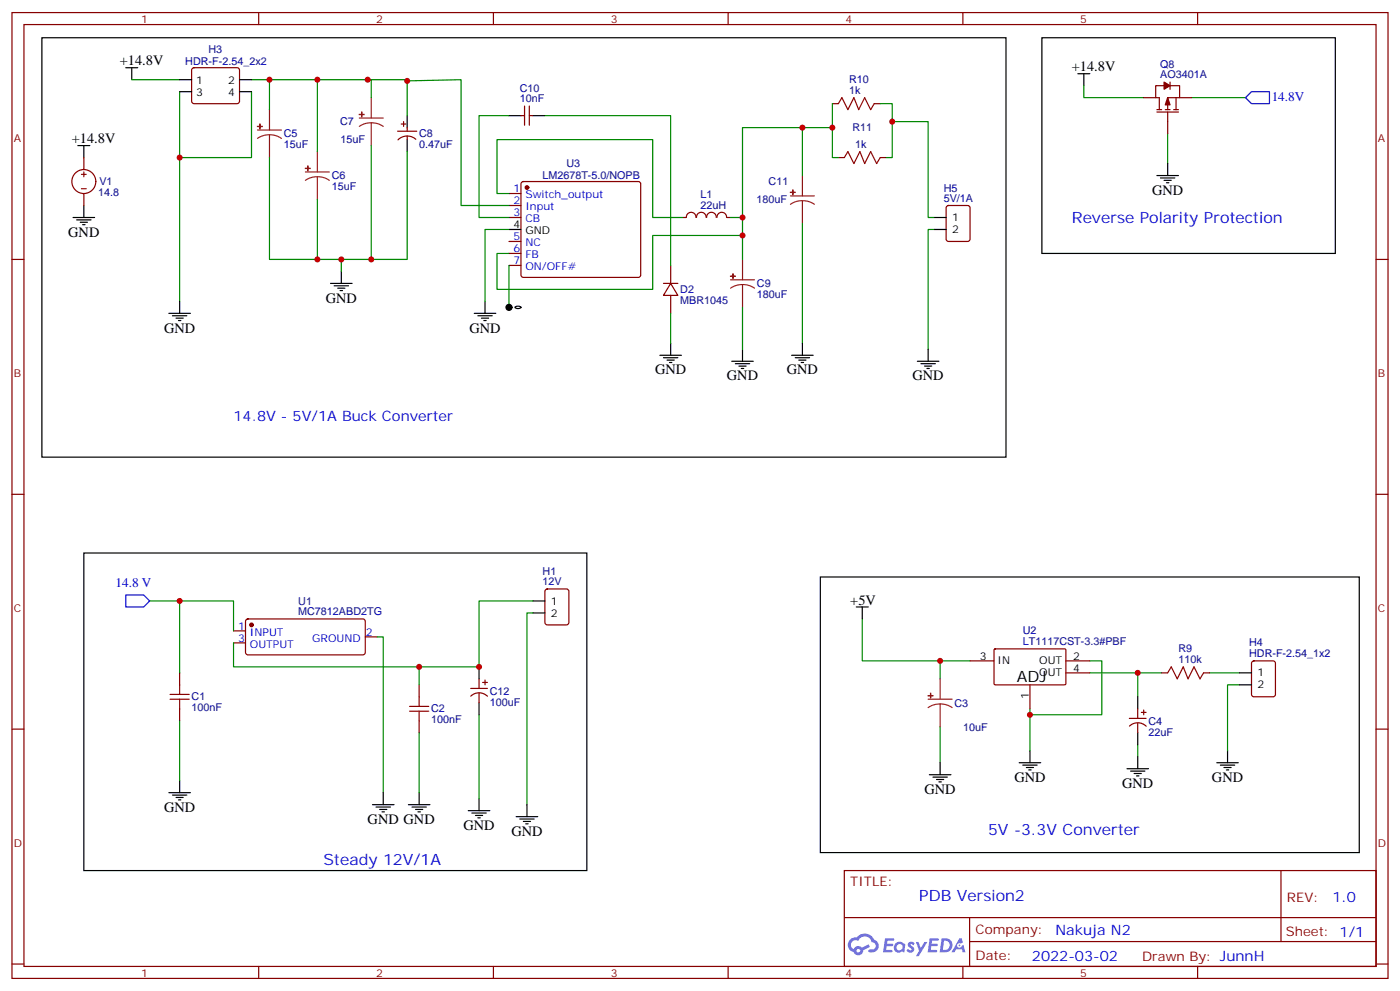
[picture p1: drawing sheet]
<svg xmlns="http://www.w3.org/2000/svg" width="412mm" height="292mm" viewBox="0 0 412 292" stroke-linecap="round" stroke-linejoin="round" font-family="sans-serif">
<g fill="none" stroke="#870000" stroke-width=".35">
<path d="M3.5 3.7h405.4v284.3h-405.4zM7.1 7.2h398.2v277.3h-398.2zM76.2 3.7v3.5M145.3 3.7v3.5M214.5 3.7v3.5M283.6 3.7v3.5M352.8 3.7v3.5M3.5 76.4h3.6M405.3 76.4h3.6M3.5 145.5h3.6M405.3 145.5h3.6M3.5 214.7h3.6"/>
<path d="M405.3 214.7h3.6M248.7 256.3h156.6v28.2h-156.6zM377.3 256.3v20.9M248.7 270.1h156.5M285.6 277.2h119.6M285.6 270.1v14.2M3.5 283.8h3.6M76.2 284.5v3.5M145.3 284.5v3.5M214.5 284.5v3.5M283.6 284.5v3.5M352.8 284.5v3.5"/>
<path d="M405.3 283.8h3.6"/>
</g>
<g fill="#5487ff">
<path d="M267.7 277.5a1.22 1.22 0 0 1 1.7 .2l-.4 .6a.47 .47 0 0 0-.3-.4 .47 .47 0 0 0-.5 .2l.1 .2a1.14 1.14 0 0 1 .8 1.8 1.14 1.14 0 0 1-1.9 0l-.2-.2 .5-.6 .7 .5a.29 .29 0 0 0 .3-.3 .29 .29 0 0 0-.2-.3 1.04 1.04 0 0 1-.6-1.7z"/>
<path d="M260.7 276.2h2.4l.3 .2-.2 .5-1.8 .1-.1 .8h1.5l.3 .4-.3 .4h-1.6l-.2 1.1h1.7l.2 .3-.2 .3-2.6 .1z"/>
<path d="M273.8 276.2h2.4l.3 .2-.1 .5-1.8 .1-.2 .8h1.6l.3 .4-.4 .4-1.6-.1-.1 1.1 1.7 .1 .2 .3-.2 .3-2.6 .1z"/>
<path d="M282.6 276.2h.7l.3 1.3-.6 .3a.69 .69 0 0 0-1 .3 .69 .69 0 0 0 .4 .9 .69 .69 0 0 0 .9-.6l.5-.2 .6 2.2h-.8l-.2-.9h-1.8l-.5 .9h-.8z"/>
<path d="M269.8 277.3h.8l.6 1.8 1.1-1.8h.9l-2.6 4.2h-.8l.9-1.5z"/>
<path d="M277.4 276.2l-.6 4.2h1.3a2.11 2.11 0 0 0 2.5-2.1 2.11 2.11 0 0 0-2.5-2.1zM278.1 277a1.39 1.39 0 0 1 1.7 1.4 1.39 1.39 0 0 1-1.8 1.2h-.3z"/>
<path d="M263.7 277.8a1.54 1.54 0 0 0-.1 2.2 1.54 1.54 0 0 0 2.2 .1l.6 .3 .3-2.3-.2-.3h-.4a1.49 1.49 0 0 0-2.4 0zM264 278.8a.94 .94 0 0 1 1.8 0 .94 .94 0 0 1-1.8 0z"/>
<path d="M250.4 276.6a2.18 2.18 0 0 0 1.1 3.7 1.44 1.44 0 0 0 1.6 .9 1.44 1.44 0 0 0 1.2-1.4l2-1.1-.5-.7-1.9 1a1.47 1.47 0 0 0-2.4 .4 1.39 1.39 0 0 1-.7-1.9 1.39 1.39 0 0 1 2-.5 2.12 2.12 0 0 1 2.2-1.3 2.12 2.12 0 0 1 1.9 1.7 1.14 1.14 0 0 1 1.1 1.4 1.14 1.14 0 0 1-1.7 .7 .43 .43 0 0 0-.5 .4 .43 .43 0 0 0 .4 .5 1.98 1.98 0 0 0 2.5-1.2 1.98 1.98 0 0 0-1.2-2.6 3.1 3.1 0 0 0-5.3-.6l-.9 .1zM252.3 279.9a.55 .55 0 0 1 1.1 0 .55 .55 0 0 1-1.1 0z"/>
<circle cx="282.6" cy="278.3" r=".26"/>
</g>
<g fill="none" stroke="#870000" stroke-width=".35">
<path d="M56.7 20.1l.4-.2h12.7l.5 .2 .3 .5-.1 9.5-.7 .4-12.9-.1-.5-.6v-9.2zM117.1 38.6h5.7M118.2 36.5h1.4M118.9 35.8v1.4M119.9 37.6v1M153.5 34h1M154.5 31.2v5.7M155.9 31.2v5.7M155.9 34h1.1M245.2 30.5h1.7M257.5 30.5h1.8M336.9 28.8h3.5"/>
<path d="M340.8 33h6.3M340.8 32.3h1.4M342.9 25.2h-2.5v3.6h1.1v3.5M343.3 32.3h1.4M344 33v6.3M344.7 25.2h2.8v3.6M344.7 24.2v2.1M345.7 32.3h1.4M346.4 28.8v3.5M347.5 28.8h-3.5v3.5M347.5 28.8h3.5M24 51.3h1.4"/>
<path d="M24 55.6h1.4M24.7 46.4v3.5M24.7 50.6v1.4M24.7 57v3.5M119.9 40v1.1M122.5 41a3.8 3.8 0 0 0-5.3 .2M149.9 57h3.6M153.7 53.7l.5-.3h33.8l.5 .3 .2 .5v26.8l-.2 .5-.5 .2h-33.8l-.5-.3-.2-.4v-26.8zM246.9 46.4h1.8M259.3 46.4h1.8M149.9 60.5h3.6M149.9 64h3.6"/>
<path d="M149.9 71.1h3.6M149.9 74.6h3.6M149.9 78.1h3.6M197.6 78.1v5.3M205 64a1.41 1.41 0 0 0-1.4-1.5 1.41 1.41 0 0 0-1.4 1.5h-1.1M205.2 64a1.41 1.41 0 0 1 1.4-1.5 1.41 1.41 0 0 1 1.4 1.5M208.2 64a1.41 1.41 0 0 1 1.4-1.5 1.41 1.41 0 0 1 1.4 1.5M211.2 64a1.41 1.41 0 0 1 1.4-1.5 1.41 1.41 0 0 1 1.4 1.5M214.1 64h1.1M278.9 60.7l.5-.2h5.6l.7 .4 .1 9.5-.5 .6-5.9 .1-.7-.5v-9.4zM195.4 83.4h4.3M197.6 83.4l2.1 3.6h-4.3z"/>
<path d="M197.6 87v5.3M160.7 173.6l.5-.2h5.7l.6 .4 .1 9.5-.5 .6-5.9 .1-.6-.5-.1-9.4zM52.9 198.1v3.5M68.8 185.7h3.5M68.8 189.3h3.5M72.6 182.4l.4-.2 34.2 .1 .4 .6-.1 9.5-.6 .4-34.1-.1-.5-.6v-9.2zM107.6 187.5h3.5M141.1 199.8v2.9M285.8 194.6h7M292.9 191.2l.3-.2 20.6 .1 .2 .3-.1 10-.3 .2h-20.6l-.2-.3zM314 198.1h7M314 194.6h7"/>
<path d="M342.2 198.1h1.8M354.5 198.1h1.8M368.9 194.8l.5-.2h5.6l.7 .4v9.4l-.5 .7h-5.8l-.7-.4v-9.4zM52.9 208.7v3.5M123.5 201.6v3.5M123.5 212.2v3.5M138.6 202.7h5M138.7 204.9a3.5 3.5 0 0 1 4.9 .1M141.1 204.1v2.8M142.2 200.9h1.4M142.9 200.2v1.4M303.4 201.6v7.1"/>
<path d="M332.7 211.5h4.9M332.7 213.8a3.5 3.5 0 0 1 4.9 0M335.1 208.7v2.8M335.1 212.9v2.8M336.2 209.7h1.4M336.9 209v1.4"/>
<circle cx="24.7" cy="53.4" r="3.5"/>
</g>
<g fill="none" stroke="#000" stroke-width=".35">
<path d="M12.3 11.1h284v123.5h-284zM37 19.9h3.6M38.8 19.9v3.6M306.9 11.1h86.4v63.5h-86.4zM52.9 23.5h3.5M52.9 27h3.5M70.6 23.5h3.5M70.6 27h3.5M119.9 34v3.6M149.9 34h3.6M157 34h3.5M317.5 21.7h3.5"/>
<path d="M319.3 21.7v3.5M22.9 42.9h3.6M24.7 42.9v3.5M119.9 41.1v3.5M340.8 51.7h6.3M341.8 52.4h4.3M342.9 53.1h2.1M343.6 53.8h.7M344 48.2v3.5M21.5 64h6.4M22.6 64.7h4.2M23.6 65.4h2.2"/>
<path d="M24.3 66.1h.7M24.7 60.5v3.5M100.5 79.9v3.5M149.9 67.6h3.6M275.2 67.6h3.5M275.2 64h3.5M49.7 92.3h6.4M50.8 93h4.2M51.9 93.7h2.1M52.6 94.4h.7M52.9 88.7v3.6M97.4 83.4h6.3"/>
<path d="M98.4 84.1h4.3M99.5 84.8h2.1M100.2 85.5h.7M139.7 92.3h6.3M140.8 93h4.2M141.8 93.7h2.1M142.5 94.4h.7M142.9 88.7v3.6M151.8 90.4l.8-.3 .9 .4a1.28 1.28 0 0 1-1.8 0zM194.4 104.6h6.3M195.4 105.3h4.3M196.5 106h2.1"/>
<path d="M197.2 106.7h.7M197.6 101.1v3.5M215.5 106.4h6.4M216.6 107.1h4.2M217.7 107.8h2.1M218.4 108.5h.7M218.7 102.8v3.6M233.2 104.6h6.3M234.2 105.3h4.3M235.3 106h2.1M236 106.7h.7M236.4 101.1v3.5"/>
<path d="M270.2 106.4h6.4M271.3 107.1h4.2M272.3 107.8h2.2M273 108.5h.8M273.4 102.8v3.6M24.7 162.8h148.2v93.5h-148.2zM157 176.9h3.5M241.7 169.9h158.7v81.1h-158.7zM252.2 178.7h3.6M254 178.7v3.5M141.1 196.3v3.5M157 180.4h3.5"/>
<path d="M365.1 198.1h3.6M141.1 206.9v3.5M335.1 205.1v3.6M335.1 215.7v3.6M365.1 201.6h3.6M49.7 233.4h6.4M50.8 234.1h4.2M51.9 234.8h2.1M52.6 235.5h.7M52.9 229.8v3.6M109.7 236.9h6.4M110.8 237.6h4.2"/>
<path d="M111.8 238.3h2.1M112.5 239h.7M112.9 233.4v3.5M120.3 236.9h6.3M121.4 237.6h4.2M122.4 238.3h2.1M123.1 239h.7M123.5 233.4v3.5M137.9 238.7h6.4M139 239.4h4.2M141.1 235.1v3.6M155.2 236.9v3.5"/>
<path d="M273.8 228.1h6.3M274.8 228.8h4.2M275.9 229.5h2.1M276.6 230.2h.7M276.9 224.5v3.6M300.2 224.5h6.4M301.3 225.2h4.2M302.3 226h2.1M303 226.7h.7M303.4 221v3.5M332 226.3h6.3M333 227h4.3"/>
<path d="M334.1 227.7h2.1M334.8 228.4h.7M335.1 222.8v3.5M358.4 224.5h6.4M359.5 225.2h4.2M360.5 226h2.2M361.2 226.7h.7M361.6 221v3.5M140.1 240.1h2.1M140.8 240.8h.7M152 240.4h6.4M153.1 241.1h4.2"/>
<path d="M154.2 241.8h2.1M154.9 242.5h.7"/>
</g>
<g fill="none" stroke="#8c2424" stroke-width=".35">
<path d="M75.8 38.3h7.1M79.4 39.7l1.8 .2 1.7 .8M79.4 39.7l-1.9 .2-1.7 .8M79.4 32.3v6M79.4 39.7v6.7M105.8 34.7h7.1M109.4 36.2l1.8 .2 1.7 .8M109.4 36.2l-1.9 .2-1.7 .8M109.4 28.8v5.9M109.4 36.2v6.7M90 50.6h7M93.5 52l1.8 .3 1.7 .8"/>
<path d="M93.5 52l-1.9 .3-1.6 .8M93.5 44.6v6M93.5 52v6.7M232.8 57.7h7.1M236.4 59.1l1.8 .2 1.7 .8M236.4 59.1l-1.9 .2-1.7 .8M236.4 51.7v6M236.4 59.1v6.7M218.7 76.4v6M215.2 82.4h7M218.7 83.8l1.9 .2 1.6 .8M218.7 83.8l-1.8 .2-1.7 .8"/>
<path d="M218.7 83.8v6.7M276.9 199.8v6M273.4 205.8h7.1M276.9 207.3l1.9 .2 1.7 .8M276.9 207.3l-1.8 .2-1.7 .8M276.9 207.3v6.7"/>
</g>
<g fill="#8c2424" stroke="#8c2424" stroke-width=".35">
<path d="M105.8 33.7h1.4z"/>
<path d="M106.5 33l.1 1.4z"/>
<path d="M90 49.6h1.4z"/>
<path d="M90.7 48.9v1.4z"/>
<path d="M75.8 37.2l1.5 .1z"/>
<path d="M76.6 36.5v1.4z"/>
<path d="M215.2 81.3l1.4 .1z"/>
<path d="M215.9 80.6v1.4z"/>
<path d="M232.8 56.6l1.4 .1z"/>
<path d="M233.5 55.9l.1 1.4z"/>
<path d="M273.4 204.8h1.4z"/>
<path d="M274.1 204.1v1.4z"/>
</g>
<g fill="#870000" stroke="#870000" stroke-width=".35">
<path d="M344 28.8l.7 2.1h-1.4z"/>
<path d="M342.9 24.2l1.8 1-1.8 1.1z"/>
<circle cx="155.2" cy="55.2" r=".53"/>
<circle cx="74.1" cy="184" r=".53"/>
</g>
<g fill="none" stroke="#008700" stroke-width=".35">
<path d="M38.8 23.5h14.1M52.9 27v61.7M74.1 23.5h35.3v5.3M74.1 27v19.4h-21.2M79.4 23.5v8.8M93.5 23.5v21.1M108.3 23.5h11.6v10.5M119.9 23.8l15.9-.3v37h14.1M149.9 34h-8.8v30h8.8M160.5 34h37.1v44.1M236.4 37.6h8.8M245.2 30.5v15.9h1.7"/>
<path d="M259.3 30.5h3.5v15.9h-1.7M262.8 35.8h10.6v28.2h1.8M319.3 25.2v3.6h17.6M344 39.3v8.9M351 28.8h15.9M93.5 58.7v17.7M109.4 42.9v33.5M119.9 44.6v31.8h-40.5v-30M149.9 57h-3.5v-15.9h45.9v22.9h8.8M236.4 51.7v-14.1h-17.7v26.4M100.5 76.4v3.5M149.9 67.6h-7v21.1"/>
<path d="M149.9 78.1v12.4M215.2 64h3.5v5.3h-26.4v15.9h-45.9v-10.6h3.5M218.7 69.3v7.1M236.4 65.8v35.3M275.2 67.6h-1.8v35.2M197.6 92.3v8.8M218.7 90.5v12.3M44.1 176.9h8.8v21.2M52.9 176.9h15.9v8.8M157 176.9h-15.9v19.4h-72.3v-7M111.1 187.5h1.8v45.9M123.5 196.3v5.3"/>
<path d="M157 180.4h-1.8v56.5M254 182.2v12.4h22.9v5.2M276.9 194.6h8.9M321 194.6h3.6v15.8h-21.2M321 198.1h14.1v7M335.1 198.1h7.1M356.3 198.1h8.8M52.9 212.2v17.6M123.5 215.7v17.7M141.1 210.4v24.7M276.9 214v10.5M303.4 208.7v12.3"/>
<path d="M335.1 219.3v3.5M365.1 201.6h-3.5v19.4"/>
</g>
<path d="M246.9 30.5l1.1-1.7 1.8 3.5 1.7-3.5 1.4 3.5 1.8-3.5 1.8 3.5 1-1.8M248.7 46.4l1.1-1.8 1.7 3.6 1.8-3.6 1.4 3.6 1.8-3.6 1.7 3.6 1.1-1.8M344 198.1l1-1.8 1.8 3.5 1.7-3.5 1.5 3.5 1.7-3.5 1.8 3.5 1-1.7M50.1 205.8h5.6M50.1 204.4h5.6M52.9 201.6v2.8M52.9 205.8v2.9M120.6 209.4h5.7M120.6 208h5.7M123.5 205.1v2.9M123.5 209.4v2.8" fill="none" stroke="#a10000" stroke-width=".35"/>
<path d="M366.9 28.8l1.8-1.8h5.2v3.5h-5.2zM37 175.2h5.3l1.8 1.7-1.8 1.8h-5.3z" fill="none" stroke="#00f" stroke-width=".35"/>
<circle cx="149.9" cy="90.5" r=".88" fill="#000" stroke="#000" stroke-width=".35"/>
<g fill="#c00">
<circle cx="93.5" cy="23.5" r=".88"/>
<circle cx="79.4" cy="23.5" r=".88"/>
<circle cx="93.5" cy="76.4" r=".88"/>
<circle cx="109.4" cy="76.4" r=".88"/>
<circle cx="108.3" cy="23.5" r=".88"/>
<circle cx="119.9" cy="23.8" r=".88"/>
<circle cx="100.5" cy="76.4" r=".88"/>
<circle cx="245.2" cy="37.6" r=".88"/>
<circle cx="218.7" cy="69.3" r=".88"/>
<circle cx="262.8" cy="35.8" r=".88"/>
<circle cx="218.7" cy="64" r=".88"/>
<circle cx="236.4" cy="37.6" r=".88"/>
<circle cx="303.4" cy="210.4" r=".88"/>
<circle cx="335.1" cy="198.1" r=".88"/>
<circle cx="276.9" cy="194.6" r=".88"/>
<circle cx="52.9" cy="46.4" r=".88"/>
<circle cx="52.9" cy="176.9" r=".88"/>
<circle cx="123.5" cy="196.3" r=".88"/>
<circle cx="141.1" cy="196.3" r=".88"/>
</g>
<g font-size="4.6" fill="#00f">
<text x="315.7" y="65.8">Reverse Polarity Protection</text>
<text x="291" y="245.7">5V -3.3V Converter</text>
<text x="95.2" y="254.5">Steady 12V/1A</text>
<text x="270.8" y="265.3">PDB Version2</text>
</g>
<text font-size="4.6" x="299.5" y="200.9">ADJ</text>
<g font-size="4.2">
<text x="35.3" y="19.2">+14.8V</text>
<text x="315.7" y="21">+14.8V</text>
<text x="21.2" y="42.2">+14.8V</text>
<text x="339.4" y="57.3">GND</text>
<text x="20.1" y="69.7">GND</text>
<text x="96" y="89.1">GND</text>
<text x="48.3" y="97.9">GND</text>
<text x="138.3" y="97.9">GND</text>
<text x="193" y="110.2">GND</text>
<text x="214.1" y="112">GND</text>
<text x="231.8" y="110.2">GND</text>
<text x="268.8" y="112">GND</text>
<text x="250.5" y="178">+5V</text>
<text x="272.3" y="233.7">GND</text>
<text x="298.8" y="230.2">GND</text>
<text x="330.6" y="232">GND</text>
<text x="357" y="230.2">GND</text>
<text x="48.3" y="239">GND</text>
<text x="108.3" y="242.5">GND GND</text>
<text x="136.5" y="244.3">GND</text>
<text x="150.6" y="246.1">GND</text>
</g>
<g font-size="4.2" fill="#00f">
<text x="68.8" y="124">14.8V - 5V/1A Buck Converter</text>
<text x="392.5" y="265.6">1.0</text>
<text x="310.9" y="275.1">Nakuja N2</text>
<text x="304" y="282.9">2022-03-02</text>
</g>
<g font-size="3.9" fill="#00f">
<text x="374.6" y="29.6">14.8V</text>
<text x="34.1" y="172.9">14.8 V</text>
</g>
<g font-size="3.9" fill="#800">
<text x="250.5" y="260.9">TITLE:</text>
<text x="379.1" y="265.6">REV:</text>
<text x="287.4" y="275.1">Company:</text>
<text x="378.7" y="275.7">Sheet: 1/1</text>
<text x="287.4" y="282.8">Date:</text>
<text x="336.4" y="282.8">Drawn By: JunnH</text>
</g>
<g font-size="3.2" fill="#800">
<text x="41.6" y="6.7">1</text>
<text x="110.8" y="6.7">2</text>
<text x="179.9" y="6.7">3</text>
<text x="249.1" y="6.7">4</text>
<text x="318.2" y="6.7">5</text>
<text x="4.1" y="41.8">A</text>
<text x="405.9" y="41.8">A</text>
<text x="4.1" y="110.9">B</text>
<text x="405.9" y="110.9">B</text>
<text x="4.1" y="180.1">C</text>
<text x="405.9" y="180.1">C</text>
<text x="4.1" y="249.2">D</text>
<text x="405.9" y="249.2">D</text>
<text x="41.6" y="287.5">1</text>
<text x="110.8" y="287.5">2</text>
<text x="179.9" y="287.5">3</text>
<text x="249.1" y="287.5">4</text>
<text x="318.2" y="287.5">5</text>
</g>
<g font-size="3.2" fill="#000080">
<text x="61.4" y="15.7">H3</text>
<text x="54.6" y="19.2">HDR-F-2.54_2x2</text>
<text x="341.8" y="23.1">AO3401A</text>
<text x="341.8" y="19.9">Q8</text>
<text x="153.1" y="26.9">C10</text>
<text x="250.1" y="27.7">1k</text>
<text x="250.1" y="24.5">R10</text>
<text x="153.1" y="30.2">10nF</text>
<text x="83.6" y="40.5">C5</text>
<text x="100.2" y="36.9">C7</text>
<text x="123.5" y="40.5">C8</text>
<text x="251.1" y="38.7">R11</text>
<text x="83.6" y="43.7">15uF</text>
<text x="100.3" y="42.2">15uF</text>
<text x="123.5" y="43.7">0.47uF</text>
<text x="251.9" y="43.6">1k</text>
<text x="97.7" y="52.8">C6</text>
<text x="159.8" y="52.8">LM2678T-5.0/NOPB</text>
<text x="166.9" y="49.1">U3</text>
<text x="28.9" y="57.7">14.8</text>
<text x="29.3" y="54.5">V1</text>
<text x="97.7" y="56">15uF</text>
<text x="206.3" y="58.3">L1</text>
<text x="222.9" y="59.9">180uF</text>
<text x="226.4" y="54.6">C11</text>
<text x="278" y="59.4">5V/1A</text>
<text x="278" y="56.5">H5</text>
<text x="206.3" y="61.4">22uH</text>
<text x="200.4" y="89.6">MBR1045</text>
<text x="200.4" y="86.3">D2</text>
<text x="223" y="87.7">180uF</text>
<text x="223" y="84.5">C9</text>
<text x="159.8" y="172.3">12V</text>
<text x="159.8" y="169.2">H1</text>
<text x="87.9" y="178">U1</text>
<text x="87.9" y="181.2">MC7812ABD2TG</text>
<text x="301.3" y="189.9">LT1117CST-3.3#PBF</text>
<text x="301.3" y="186.6">U2</text>
<text x="368" y="190.3">H4</text>
<text x="347.1" y="195.3">110k</text>
<text x="347.1" y="192">R9</text>
<text x="368" y="193.5">HDR-F-2.54_1x2</text>
<text x="56.4" y="209.4">100nF</text>
<text x="56.4" y="206.2">C1</text>
<text x="127" y="209.7">C2</text>
<text x="144.3" y="207.7">100uF</text>
<text x="144.3" y="204.5">C12</text>
<text x="281.2" y="208">C3</text>
<text x="127" y="212.9">100nF</text>
<text x="283.8" y="215.1">10uF</text>
<text x="338.3" y="213.3">C4</text>
<text x="338.3" y="216.5">22uF</text>
</g>
<g font-size="3.2">
<text x="57.7" y="24.9">1</text>
<text x="57.7" y="28.4">3</text>
<text x="67.2" y="28.4">4</text>
<text x="67.2" y="24.9">2</text>
<text x="280.5" y="65.1">1</text>
<text x="151.3" y="67.2">4</text>
<text x="154.8" y="69">GND</text>
<text x="280.5" y="68.6">2</text>
<text x="162.3" y="178">1</text>
<text x="162.3" y="181.5">2</text>
<text x="288.7" y="194.2">3</text>
<text x="293.9" y="195.6">IN</text>
<text x="306.1" y="195.6">OUT</text>
<text x="316.1" y="194.2">2</text>
<text x="316.1" y="197.7">4</text>
<text x="306.1" y="199.1">OUT</text>
<text x="370.4" y="199.1">1</text>
<text x="370.4" y="202.7">2</text>
<text x="303" y="205.7" transform="rotate(-90 303 205.7)">1</text>
</g>
<g font-size="3.2" fill="#00f">
<text x="151.3" y="56.6">1</text>
<text x="154.8" y="58.4">Switch_output</text>
<text x="151.3" y="60.1">2</text>
<text x="151.3" y="63.7">3</text>
<text x="154.8" y="61.9">Input</text>
<text x="154.8" y="65.4">CB</text>
<text x="151.3" y="70.7">5</text>
<text x="151.3" y="74.3">6</text>
<text x="151.3" y="77.8">7</text>
<text x="154.8" y="72.5">NC</text>
<text x="154.8" y="76">FB</text>
<text x="154.8" y="79.6">ON/OFF#</text>
<text x="70.1" y="185.4">1</text>
<text x="70.1" y="188.9">3</text>
<text x="73.6" y="187.1">INPUT</text>
<text x="73.6" y="190.7">OUTPUT</text>
<text x="92" y="188.9">GROUND</text>
<text x="107.8" y="187.1">2</text>
</g>
</svg>
